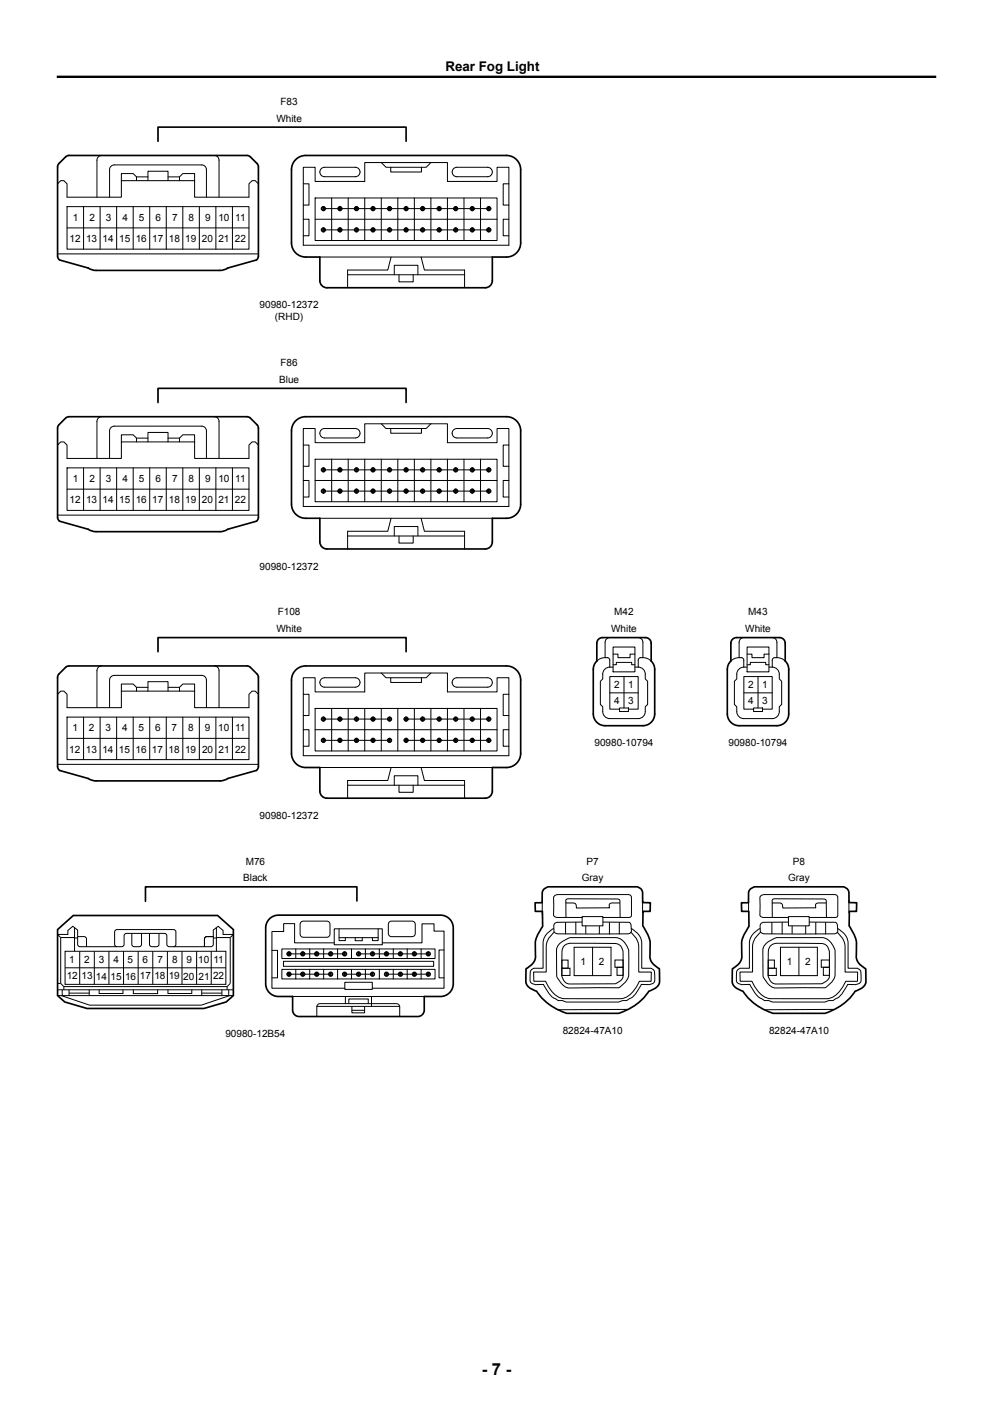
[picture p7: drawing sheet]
<svg xmlns="http://www.w3.org/2000/svg" width="210mm" height="297mm" viewBox="0 0 210 297" stroke-linecap="round" stroke-linejoin="round" font-family="sans-serif">
<g fill="none" stroke="#000" stroke-width=".21">
<path d="M12.2 38.9l.6-.7h.7l.7 .7v2.8h11.5v-3.5h15.5v3.5h11.5v-2.8l.6-.7h.7l.6 .7M21.5 32.9a1 1 0 0 0-1 1v7.8M28.9 38.2v-.8l-.7-.7h-2.5v1.5M28.9 37.4h2.4M31.3 38.2v-2h4.2v2M35.5 37.4h2.5M38 38.2v-.8l.7-.7h2.5v1.5M45.3 32.9a1 1 0 0 1 1 1v7.8M64.1 35.4h2.5v3h10.5v-4h17.5v4h10.5v-3h2.5v16.5h-43.5zM64.1 38.9h1.2v4.5h-1.2M67.9 35.7l.7-.3h6.5a1 1 0 0 1 1 1 1 1 0 0 1-1 1h-6.5a1 1 0 0 1-.9-.6 1 1 0 0 1 .2-1.1zM80.6 34.4l1 1h8.5l1-1"/>
<path d="M82.6 35.4v1h6.5v-1M95.9 35.7l.7-.3h6.5a1 1 0 0 1 1 1 1 1 0 0 1-1 1h-6.5a1 1 0 0 1-.9-.6 1 1 0 0 1 .2-1.1zM107.6 38.9h-1.2v4.5h1.2M12.2 53.7h42.4M14.2 43.7h38.5v9h-38.5zM14.2 48.2h38.5M17.7 43.7v9M21.2 43.7v9M23.2 41.7v-5.8a1 1 0 0 1 1-1h18.5a1 1 0 0 1 1 1v5.8M24.7 43.7v9M28.2 43.7v9M31.7 43.7v9"/>
<path d="M35.2 43.7v9M38.7 43.7v9M42.2 43.7v9M45.7 43.7v9M49.2 43.7v9M64.1 46.4h1.2v3.5h-1.2M66.6 41.9h38.5v9h-38.5zM66.6 46.4h38.5M67.6 54.4h36.5M68.3 44.4v-.6h.2v.6M68.3 48.9v-.6h.2v.6M68.4 44.1h35"/>
<path d="M68.4 48.6h35M70.1 41.9v9M71.8 44.4v-.6h.2v.6M71.8 48.9v-.6h.2v.6M73.5 58.1h24.7M73.6 41.9v9M75.3 44.4v-.6h.2v.6M75.3 48.9v-.6h.2v.6M77.1 41.9v9M78.8 44.4v-.6h.2v.6M78.8 48.9v-.6h.2v.6M80.6 41.9v9"/>
<path d="M82.3 44.4v-.6h.2v.6M82.3 48.9v-.6h.2v.6M82.7 54.4l-.7 2.7h-8.5v3.8M83.4 58.1v-2h5v2M84.1 41.9v9M84.4 58.1v1.5h3v-1.5M85.8 44.4v-.6h.2v.6M85.8 48.9v-.6h.2v.6M87.6 41.9v9M89.1 54.4l.7 2.7h8.4v3.8M89.3 44.4v-.6h.2v.6M89.3 48.9v-.6h.2v.6"/>
<path d="M91.1 41.9v9M92.8 44.4v-.6h.2v.6M92.8 48.9v-.6h.2v.6M94.6 41.9v9M96.3 44.4v-.6h.2v.6M96.3 48.9v-.6h.2v.6M98.1 41.9v9M99.8 44.4v-.6h.2v.6M99.8 48.9v-.6h.2v.6M100.3 48.6a.45 .45 0 0 1-.6 .4 .45 .45 0 0 1-.2-.7 .45 .45 0 0 1 .8 .1v.2M100.3 44.1a.45 .45 0 0 0-.6-.4 .45 .45 0 0 0-.2 .7 .45 .45 0 0 0 .8 0v-.3M101.6 41.9v9"/>
<path d="M103.3 44.4v-.6h.2v.6M103.3 48.9v-.6h.2v.6M107.6 46.4h-1.2v3.5h1.2M12.2 94.1l.6-.6h.7l.7 .6v2.9h11.5v-3.5h15.5v3.5h11.5v-2.9l.6-.6h.7l.6 .6M14.2 99h38.5v9h-38.5zM17.7 99v9M21.2 99v9M21.5 88.1a1 1 0 0 0-1 1v7.9M23.2 97v-5.9a1 1 0 0 1 1-1h18.5a1 1 0 0 1 1 1v5.9M24.7 99v9M28.2 99v9M28.9 93.5v-.8l-.7-.7h-2.5v1.5"/>
<path d="M28.9 92.7h2.4M31.3 93.5v-2h4.2v2M31.7 99v9M35.2 99v9M35.5 92.7h2.5M38 93.5v-.8l.7-.7h2.5v1.5M38.7 99v9M42.2 99v9M45.3 88.1a1 1 0 0 1 1 1v7.9M45.7 99v9M49.2 99v9M64.1 90.6h2.5v3h10.5v-4h17.5v4h10.5v-3h2.5v16.5h-43.5z"/>
<path d="M64.1 94.1h1.2v4.5h-1.2M66.6 97.1h38.5v9h-38.5zM67.9 90.9l.7-.3h6.5a1 1 0 0 1 1 1 1 1 0 0 1-1 1h-6.5a1 1 0 0 1-.9-.6 1 1 0 0 1 .2-1.1zM68.3 99.7v-.6h.2v.6M68.4 99.4h35M70.1 97.1v9M71.8 99.7v-.6h.2v.6M73.6 97.1v9M75.3 99.7v-.6h.2v.6M77.1 97.1v9M78.8 99.7v-.6h.2v.6M80.6 89.6l1 1h8.5l1-1"/>
<path d="M80.6 97.1v9M82.3 99.7v-.6h.2v.6M82.6 90.6v1h6.5v-1M84.1 97.1v9M85.8 99.7v-.6h.2v.6M87.6 97.1v9M89.3 99.7v-.6h.2v.6M91.1 97.1v9M92.8 99.7v-.6h.2v.6M94.6 97.1v9M95.9 90.9l.7-.3h6.5a1 1 0 0 1 1 1 1 1 0 0 1-1 1h-6.5a1 1 0 0 1-.9-.6 1 1 0 0 1 .2-1.1zM96.3 99.7v-.6h.2v.6"/>
<path d="M98.1 97.1v9M99.8 99.7v-.6h.2v.6M100.3 99.4a.45 .45 0 0 0-.6-.4 .45 .45 0 0 0-.2 .7 .45 .45 0 0 0 .8-.1v-.2M101.6 97.1v9M103.3 99.7v-.6h.2v.6M107.6 94.1h-1.2v4.5h1.2M12.2 109h42.4M14.2 103.5h38.5M64.1 101.6h1.2v3.5h-1.2M66.6 101.6h38.5M67.6 109.6h36.5M68.3 104.2v-.6h.2v.6"/>
<path d="M68.4 103.9h35M71.8 104.2v-.6h.2v.6M73.5 113.4h24.7M75.3 104.2v-.6h.2v.6M78.8 104.2v-.6h.2v.6M82.3 104.2v-.6h.2v.6M82.7 109.6l-.7 2.8h-8.5v3.7M83.4 113.4v-2h5v2M84.4 113.4v1.5h3v-1.5M85.8 104.2v-.6h.2v.6M89.1 109.6l.7 2.8h8.4v3.7M89.3 104.2v-.6h.2v.6"/>
<path d="M92.8 104.2v-.6h.2v.6M96.3 104.2v-.6h.2v.6M99.8 104.2v-.6h.2v.6M100.3 103.9a.45 .45 0 0 1-.6 .4 .45 .45 0 0 1-.2-.7 .45 .45 0 0 1 .8 .1v.2M103.3 104.2v-.6h.2v.6M107.6 101.6h-1.2v3.5h1.2M128 139.1l-1.2 .3-.6 .4M129 134.9a1 1 0 0 0-1 1v3.2h.5l.4 .3 .1 1.7M129.7 136.9h4.6v5.2h-4.6zM129.7 138.4h1v.7h2.5v-.7h1.1M135 134.9a1 1 0 0 1 1 1v3.2h-.5l-.5 .3v1.7M136 139.1l1.1 .3 .6 .4"/>
<path d="M156.3 139.1l-1.1 .3-.6 .4M157.3 134.9a1 1 0 0 0-1 1v3.2h.5l.4 .3 .1 1.7M158 136.9h4.6v5.2h-4.6zM158 138.4h1v.7h2.6v-.7h1M163.3 134.9a1 1 0 0 1 1 1v3.2h-.5l-.4 .3-.1 1.7M164.3 139.1l1.1 .3 .7 .4M12.2 146.9l.6-.7h.7l.7 .7v2.8h11.5v-3.5h15.5v3.5h11.5v-2.8l.6-.7h.7l.6 .7M14.2 151.7h38.5v9h-38.5zM14.2 156.2h38.5M17.7 151.7v9M21.2 151.7v9M21.5 140.9a1 1 0 0 0-1 1v7.8"/>
<path d="M23.2 149.7v-5.8a1 1 0 0 1 1-1h18.5a1 1 0 0 1 1 1v5.8M24.7 151.7v9M28.2 151.7v9M28.9 146.2v-.8l-.7-.7h-2.5v1.5M28.9 145.4h2.4M31.3 146.2v-2h4.2v2M31.7 151.7v9M35.2 151.7v9M35.5 145.4h2.5M38 146.2v-.8l.7-.7h2.5v1.5M38.7 151.7v9M42.2 151.7v9"/>
<path d="M45.3 140.9a1 1 0 0 1 1 1v7.8M45.7 151.7v9M49.2 151.7v9M64.1 143.4h2.5v3h10.5v-4h17.5v4h10.5v-3h2.5v16.5h-43.5zM64.1 146.9h1.2v4.5h-1.2M64.1 154.4h1.2v3.5h-1.2M66.6 149.9h38.5v9h-38.5zM66.6 154.4h38.5M67.9 143.7l.7-.3h6.5a1 1 0 0 1 1 1 1 1 0 0 1-1 1h-6.5a1 1 0 0 1-.9-.6 1 1 0 0 1 .2-1.1zM68.3 152.4v-.6h.2v.6M68.3 156.9v-.6h.2v.6M68.4 152.1h14"/>
<path d="M68.4 156.6h14M70.1 149.9v9M71.8 152.4v-.6h.2v.6M71.8 156.9v-.6h.2v.6M73.6 149.9v9M75.3 152.4v-.6h.2v.6M75.3 156.9v-.6h.2v.6M77.1 149.9v9M78.8 152.4v-.6h.2v.6M78.8 156.9v-.6h.2v.6M80.6 142.4l1 1h8.5l1-1M80.6 149.9v9"/>
<path d="M82.3 152.4v-.6h.2v.6M82.3 156.9v-.6h.2v.6M82.6 143.4v1h6.5v-1M84.1 149.9v9M85.8 152.4v-.6h.2v.6M85.8 156.9v-.6h.2v.6M85.9 152.1h17.5M85.9 156.6h17.5M87.6 149.9v9M89.3 152.4v-.6h.2v.6M89.3 156.9v-.6h.2v.6M91.1 149.9v9"/>
<path d="M92.8 152.4v-.6h.2v.6M92.8 156.9v-.6h.2v.6M94.6 149.9v9M95.9 143.7l.7-.3h6.5a1 1 0 0 1 1 1 1 1 0 0 1-1 1h-6.5a1 1 0 0 1-.9-.6 1 1 0 0 1 .2-1.1zM96.3 152.4v-.6h.2v.6M96.3 156.9v-.6h.2v.6M98.1 149.9v9M99.8 152.4v-.6h.2v.6M99.8 156.9v-.6h.2v.6M100.3 156.6a.45 .45 0 0 1-.6 .4 .45 .45 0 0 1-.2-.7 .45 .45 0 0 1 .8 .1v.2M100.3 152.1a.45 .45 0 0 0-.6-.4 .45 .45 0 0 0-.2 .7 .45 .45 0 0 0 .8-.1v-.2M101.6 149.9v9"/>
<path d="M103.3 152.4v-.6h.2v.6M103.3 156.9v-.6h.2v.6M107.6 146.9h-1.2v4.5h1.2M107.6 154.4h-1.2v3.5h1.2M129 141.1h.7M129 146.6h6M129.7 140.6h.6v-.5h3.3v.5h.7M131 150h-2v-6.9h6v6.9h-2.1M131 149.8h1.9v.7h-1.9zM132 143.1v6.7M134.3 141.1h.7M135 141.1a1.5 1.5 0 0 1 1.5 1.5v1l.5 .5v4.9l-.5 .5a1.96 1.96 0 0 1-1.1 2.4l-6.4 .1a1.5 1.5 0 0 1-1.5-1.5v-1l-.5-.5v-4.9l.5-.5a1.96 1.96 0 0 1 1-2.4l.5-.1"/>
<path d="M157.3 141.1h.7M157.3 146.6h6M158 140.6h.7v-.5h3.2v.5h.7M159.4 150h-2.1v-6.9h6v6.9h-2.1M159.4 149.8h1.8v.7h-1.8zM160.3 143.1v6.7M162.6 141.1h.7M163.3 141.1a1.5 1.5 0 0 1 1.5 1.5v1l.5 .5v4.9l-.5 .5a1.96 1.96 0 0 1-1 2.4l-6.5 .1a1.5 1.5 0 0 1-1.5-1.5v-1l-.5-.5v-4.9l.5-.5a1.96 1.96 0 0 1 1-2.4l.5-.1M12.2 161.7h42.4M67.6 162.4h36.5M73.5 166.1h24.7M82.7 162.4l-.7 2.7h-8.5v3.8"/>
<path d="M83.4 166.1v-2h5v2M84.4 166.1v1.5h3v-1.5M89.1 162.4l.7 2.7h8.4v3.8M12.8 198.3l-.6-.6h2.2v-.9l1-.8 1 .7v3.1l.3 .4 .2 .1 9.1-.1 .2-.4 .1-2.1 .4-.2h8.3l.3 .5 .1 2 .4 .3h8.8l.4-.3 .1-.2v-3.1l1-.7 1.1 .8v.9h2.2l-.7 .6M12.8 198.3h3M12.8 198.3v9.7M15.8 196.2v5M15.8 198.4h.6M16.4 198.1h1.4l.4 .3 .1 1.9M27.9 197.5v2.3l.2 .4 .3 .1h1l.5-.3v-2.5M31.6 197.5v2.3l.3 .4 .2 .1h1l.5-.3v-2.5M45.1 198.1h-1.4l-.4 .3-.1 1.9"/>
<path d="M45.1 198.4h.7M45.8 198.3h2.9M45.8 196.2v5M48.7 198.3v9.7l-.7 .7M63.7 195.1l.4-.2h5a.67 .67 0 0 1 .7 .6v2.1a.67 .67 0 0 1-.7 .7h-5a.67 .67 0 0 1-.6-.7v-2.1zM70.7 196.5h10.2v3.4h-10.2zM70.7 199.5h-8.4v-4.1h-2.3v1.7h-2.5v12h15.4M71.7 196.5v2.5h1.3v-.6M71.7 198.4h8.3M75.1 198.4v.6h1.5v-.6M80 196.5v2.5h-1.2v-.6M80.9 199.5h8.3v-4.1h2.6v1.6h2.1v12.1h-15.2"/>
<path d="M82.3 195.1l.5-.2h4.3a.67 .67 0 0 1 .7 .6v2a.68 .68 0 0 1-.7 .6h-4.3a.67 .67 0 0 1-.7-.6v-2zM114.7 190.7v2.7M117.1 196.4a3.8 3.8 0 0 0-2.3 4v4.4h-1.9a1.24 1.24 0 0 0-.8 1.7 1.35 1.35 0 0 0 .8 1.7h2a6.6 6.6 0 0 0 3.1 3.5h.9l.8 .3h11.1l.8-.3h.9a6.6 6.6 0 0 0 3.1-3.5l1.7 .1a1.13 1.13 0 0 0 1.2-1.4v-.4a1.24 1.24 0 0 0-.9-1.7h-1.9v-3.4a5.2 5.2 0 0 0-.9-3.9l-1.3-1.1M117.2 197.2l-.1 .1a4.1 4.1 0 0 0-1.6 3.8v4.5h-2.6v2h2.5l.3 .6a5.1 5.1 0 0 0 3.7 3.1h10.5a4.2 4.2 0 0 0 4.7-2.6l.6-1.1h2.5v-2h-2.6v-3.5a5.8 5.8 0 0 0-.9-4l-.8-.9M118.3 199.7a4.4 4.4 0 0 1 4-1.4h6.1a4 4 0 0 1 3.7 1.1l.9 1.6v3.6a3.9 3.9 0 0 1-1.1 3.5 1.89 1.89 0 0 1-2 .8l-7.8 .1a3.5 3.5 0 0 1-3.4-.9l-1-1.5v-4a3.6 3.6 0 0 1 .6-2.9zM119.6 195.1v2.4M119.7 191h1.7a.95 .95 0 0 1 .5 1.1l7-.1v-.8l.2-.1 2-.1M119.7 193.9v-3.5a2.16 2.16 0 0 1 1.8-.3l8.5 .1a.78 .78 0 0 1 1.1 .3v3.5M121.8 195.1v2.5M123.1 195.1h-3.6a2.95 2.95 0 0 0-2.3 .4v1.7a1.24 1.24 0 0 0 1.2 .3l13.1 .1a1.85 1.85 0 0 0 2-.6l-.1-1.5-.4-.4h-5.5M123.1 193.9h4.4v2h-4.4zM123.1 194.1h-5.3a.75 .75 0 0 1-.7-1.1v-2a1.45 1.45 0 0 1 .4-1.7h15.7a1.91 1.91 0 0 1 .3 1.9v1.4a1.29 1.29 0 0 1-.2 1.4l-5.8 .1"/>
<path d="M123.9 195.8v1.7M126.8 195.9v1.7M128.9 195.1v2.5M131 195.1v2.5M135.9 190.4v2.7M158.3 190.7v2.7M160.7 196.4a3.8 3.8 0 0 0-2.2 4v4.4h-1.9a1.24 1.24 0 0 0-.9 1.7 1.35 1.35 0 0 0 .9 1.7h2a6.6 6.6 0 0 0 3.1 3.5h.9l.8 .3h11.1l.8-.3h.9a6.6 6.6 0 0 0 3.1-3.5l1.7 .1a1.13 1.13 0 0 0 1.1-1.4v-.4a1.24 1.24 0 0 0-.8-1.7h-1.9v-3.4a5.2 5.2 0 0 0-.9-3.9l-1.4-1.1M160.8 197.2l-.1 .1a4.1 4.1 0 0 0-1.6 3.8v4.5h-2.6v2h2.5l.3 .6a5.1 5.1 0 0 0 3.8 3.1h10.5a4.2 4.2 0 0 0 4.6-2.6l.6-1.1h2.5l.1-2h-2.7v-3.5a5.8 5.8 0 0 0-.8-4l-.9-.9M161.9 199.7a4.4 4.4 0 0 1 4-1.4h6.2a4 4 0 0 1 3.6 1.1l.9 1.6v3.6a3.9 3.9 0 0 1-1.1 3.5 1.89 1.89 0 0 1-1.9 .8l-7.9 .1a3.5 3.5 0 0 1-3.3-.9l-1-1.5-.1-4a3.6 3.6 0 0 1 .6-2.9zM163.2 195.1v2.4M163.3 191h1.7a.95 .95 0 0 1 .5 1.1l7-.1v-.8l.2-.1 2-.1M163.3 193.9v-3.5a2.16 2.16 0 0 1 1.8-.3l8.6 .1a.78 .78 0 0 1 1 .3l.1 3.5"/>
<path d="M165.4 195.1v2.5M166.7 195.1h-3.6a2.95 2.95 0 0 0-2.3 .4v1.7a1.24 1.24 0 0 0 1.2 .3l13.2 .1a1.85 1.85 0 0 0 2-.6l-.2-1.5-.4-.4h-5.4M166.7 193.9h4.4v2h-4.4zM166.7 194.1h-5.3a.75 .75 0 0 1-.7-1.1v-2a1.45 1.45 0 0 1 .4-1.7h15.7a1.91 1.91 0 0 1 .4 1.9v1.4a1.29 1.29 0 0 1-.3 1.4l-5.8 .1M167.5 195.8v1.7M170.4 195.9v1.7M172.5 195.1v2.5M174.6 195.1v2.5M179.5 190.4v2.7M12.2 209.4h37.2M12.2 210.6h37.2M12.2 208h.6"/>
<path d="M12.8 208l.7 .7M13 210.6l5.9 2h23.7l6-2M13.2 209.4v1.2M13.5 208.7h34.5M13.5 208.7v.7M13.8 201.2h34v7h-34zM13.8 204.7h34M14.6 209.4v1.2M14.6 210.1h4.3M16.9 201.2v7M18.9 209.4v1.2M19.9 201.2v7"/>
<path d="M21 209.4v.8h5v-.8M23 201.2v7M24.7 200.3l-.2-.1-.3-.4v-2.7l.1-.2 .4-.3 12.3 .1 .2 .4v2.7l-.1 .2-.4 .3M26.1 201.2v7M28.2 209.4v.8h5.1v-.8M29.2 201.2v7M32.3 201.2v7M35.4 201.2v7M35.5 209.4v.8h5.1v-.8M38.5 201.2v7M41.6 201.2v7M42.7 210.1h4.2"/>
<path d="M42.7 209.4v1.2M44.7 201.2v7M46.9 209.4v1.2M48 208.7v.7M48.4 209.4v1.2M57.5 201h1.2v5.9h-1.2M59.6 200.7h32.4v2.1h-32.4zM59.6 205.1h32.4v2h-32.4zM59.9 203.4h31.8v1h-31.8zM61 202.1v-.6h.2v.6M61 206.4v-.6h.2v.6M61.1 201.8h11.8"/>
<path d="M61.1 206.1h8.8M61.9 210.8h27.8M62.6 200.7v2.1M62.6 205.1v2M63.9 202.1v-.6h.2v.6M63.9 206.4v-.6h.2v.6M65.5 200.7v2.1M65.5 205.1v2M66.9 202.1v-.6h.2v.6M66.9 206.4v-.6h.2v.6M67 215v-2a.68 .68 0 0 1 .7-.7h16.2a.68 .68 0 0 1 .6 .7v2M67 212.9h17.5"/>
<path d="M68.4 200.7v2.1M68.4 205.1v2M69.8 202.1v-.6h.2v.6M69.8 206.4v-.6h.2v.6M71.4 200.7v2.1M71.4 205.1v2M72.8 202.1v-.6h.2v.6M72.8 206.4v-.6h.2v.6M72.9 206.1h5.9M72.9 207.8h5.8v1.5h-5.8zM73 210.8v1.5M73.8 212.3v-1h4.1v1"/>
<path d="M74.3 200.7v2.1M74.3 205.1v2M74.4 212.9v1.4h2.7v-1.4M74.4 213.7h2.7M75.7 202.1v-.6h.2v.6M75.7 206.4v-.6h.2v.6M75.8 201.8h14.8M77.3 200.7v2.1M77.3 205.1v2M78.6 210.8v2.1M78.7 202.1v-.6h.2v.6M78.7 206.4v-.6h.2v.6"/>
<path d="M80.2 200.7v2.1M80.2 205.1v2M81.6 202.1v-.6h.2v.6M81.6 206.4v-.6h.2v.6M81.7 206.1h8.9M83.2 200.7v2.1M83.2 205.1v2M84.6 202.1v-.6h.2v.6M84.6 206.4v-.6h.2v.6M86.1 200.7v2.1M86.1 205.1v2M87.5 202.1v-.6h.2v.6"/>
<path d="M87.5 206.4v-.6h.2v.6M89.1 200.7v2.1M89.1 205.1v2M90.5 202.1v-.6h.2v.6M90.5 206.4v-.6h.2v.6M93.9 201h-1.1v5.9h1.1M118.8 203.1h1.3v1.7h-1.3zM118.8 204.8h1.7v1.5h-1.7zM119.4 200a4.3 4.3 0 0 1 2.9-.5l6.2 .1a3.8 3.8 0 0 1 2.7 .5l.6 1.2v3.9a2.21 2.21 0 0 1-1.1 2.6 1.69 1.69 0 0 1-1.4 .3h-7.3a3.2 3.2 0 0 1-2.6-.4l-.6-1.3v-5.1l.2-.8zM121.4 200.4h7.8v6h-7.8zM125.3 200.4v6M130 203.1h1.8v1.5h-1.8z"/>
<path d="M130.5 204.6h1.3v1.7h-1.3zM132.8 213.5l-14.9 .1M162.5 203.1h1.3v1.7h-1.3zM162.5 204.8h1.7v1.5h-1.7zM163 200a4.3 4.3 0 0 1 2.9-.5l6.3 .1a3.8 3.8 0 0 1 2.7 .5l.5 1.2v3.9a2.21 2.21 0 0 1-1.1 2.6 1.69 1.69 0 0 1-1.4 .3h-7.2a3.2 3.2 0 0 1-2.6-.4l-.7-1.3 .1-5.1 .2-.8zM165.1 200.4h7.8v6h-7.8zM169 200.4v6M173.7 203.1h1.7v1.5h-1.7zM174.1 204.6h1.3v1.7h-1.3zM176.4 213.5l-14.9 .1"/>
<circle cx="68.4" cy="48.6" r=".45"/>
<circle cx="68.4" cy="48.6" r=".34"/>
<circle cx="68.4" cy="44.1" r=".45"/>
<circle cx="68.4" cy="44.1" r=".34"/>
<circle cx="71.9" cy="48.6" r=".45"/>
<circle cx="71.9" cy="48.6" r=".34"/>
<circle cx="71.9" cy="44.1" r=".45"/>
<circle cx="71.9" cy="44.1" r=".34"/>
<circle cx="75.4" cy="48.6" r=".45"/>
<circle cx="75.4" cy="48.6" r=".34"/>
<circle cx="75.4" cy="44.1" r=".45"/>
<circle cx="75.4" cy="44.1" r=".34"/>
<circle cx="78.9" cy="48.6" r=".45"/>
<circle cx="78.9" cy="48.6" r=".34"/>
<circle cx="78.9" cy="44.1" r=".45"/>
<circle cx="78.9" cy="44.1" r=".34"/>
<circle cx="82.4" cy="48.6" r=".45"/>
<circle cx="82.4" cy="48.6" r=".34"/>
<circle cx="82.4" cy="44.1" r=".45"/>
<circle cx="82.4" cy="44.1" r=".34"/>
<circle cx="85.9" cy="48.6" r=".45"/>
<circle cx="85.9" cy="48.6" r=".34"/>
<circle cx="85.9" cy="44.1" r=".45"/>
<circle cx="85.9" cy="44.1" r=".34"/>
<circle cx="89.4" cy="48.6" r=".45"/>
<circle cx="89.4" cy="48.6" r=".34"/>
<circle cx="89.4" cy="44.1" r=".45"/>
<circle cx="89.4" cy="44.1" r=".34"/>
<circle cx="92.9" cy="48.6" r=".45"/>
<circle cx="92.9" cy="48.6" r=".34"/>
<circle cx="92.9" cy="44.1" r=".45"/>
<circle cx="92.9" cy="44.1" r=".34"/>
<circle cx="96.4" cy="48.6" r=".45"/>
<circle cx="96.4" cy="48.6" r=".34"/>
<circle cx="96.4" cy="44.1" r=".45"/>
<circle cx="96.4" cy="44.1" r=".34"/>
<circle cx="99.9" cy="48.6" r=".34"/>
<circle cx="99.9" cy="44.1" r=".34"/>
<circle cx="103.4" cy="48.6" r=".45"/>
<circle cx="103.4" cy="48.6" r=".34"/>
<circle cx="103.4" cy="44.1" r=".45"/>
<circle cx="103.4" cy="44.1" r=".34"/>
<circle cx="68.4" cy="99.4" r=".45"/>
<circle cx="68.4" cy="99.4" r=".34"/>
<circle cx="71.9" cy="99.4" r=".45"/>
<circle cx="71.9" cy="99.4" r=".34"/>
<circle cx="75.4" cy="99.4" r=".45"/>
<circle cx="75.4" cy="99.4" r=".34"/>
<circle cx="78.9" cy="99.4" r=".45"/>
<circle cx="78.9" cy="99.4" r=".34"/>
<circle cx="82.4" cy="99.4" r=".45"/>
<circle cx="82.4" cy="99.4" r=".34"/>
<circle cx="85.9" cy="99.4" r=".45"/>
<circle cx="85.9" cy="99.4" r=".34"/>
<circle cx="89.4" cy="99.4" r=".45"/>
<circle cx="89.4" cy="99.4" r=".34"/>
<circle cx="92.9" cy="99.4" r=".45"/>
<circle cx="92.9" cy="99.4" r=".34"/>
<circle cx="96.4" cy="99.4" r=".45"/>
<circle cx="96.4" cy="99.4" r=".34"/>
<circle cx="99.9" cy="99.4" r=".34"/>
<circle cx="103.4" cy="99.4" r=".45"/>
<circle cx="103.4" cy="99.4" r=".34"/>
<circle cx="68.4" cy="103.9" r=".45"/>
<circle cx="68.4" cy="103.9" r=".34"/>
<circle cx="71.9" cy="103.9" r=".45"/>
<circle cx="71.9" cy="103.9" r=".34"/>
<circle cx="75.4" cy="103.9" r=".45"/>
<circle cx="75.4" cy="103.9" r=".34"/>
<circle cx="78.9" cy="103.9" r=".45"/>
<circle cx="78.9" cy="103.9" r=".34"/>
<circle cx="82.4" cy="103.9" r=".45"/>
<circle cx="82.4" cy="103.9" r=".34"/>
<circle cx="85.9" cy="103.9" r=".45"/>
<circle cx="85.9" cy="103.9" r=".34"/>
<circle cx="89.4" cy="103.9" r=".45"/>
<circle cx="89.4" cy="103.9" r=".34"/>
<circle cx="92.9" cy="103.9" r=".45"/>
<circle cx="92.9" cy="103.9" r=".34"/>
<circle cx="96.4" cy="103.9" r=".45"/>
<circle cx="96.4" cy="103.9" r=".34"/>
<circle cx="99.9" cy="103.9" r=".34"/>
<circle cx="103.4" cy="103.9" r=".45"/>
<circle cx="103.4" cy="103.9" r=".34"/>
<circle cx="68.4" cy="156.6" r=".45"/>
<circle cx="68.4" cy="156.6" r=".34"/>
<circle cx="68.4" cy="152.1" r=".45"/>
<circle cx="68.4" cy="152.1" r=".34"/>
<circle cx="71.9" cy="156.6" r=".45"/>
<circle cx="71.9" cy="156.6" r=".34"/>
<circle cx="71.9" cy="152.1" r=".45"/>
<circle cx="71.9" cy="152.1" r=".34"/>
<circle cx="75.4" cy="156.6" r=".45"/>
<circle cx="75.4" cy="156.6" r=".34"/>
<circle cx="75.4" cy="152.1" r=".45"/>
<circle cx="75.4" cy="152.1" r=".34"/>
<circle cx="78.9" cy="156.6" r=".45"/>
<circle cx="78.9" cy="156.6" r=".34"/>
<circle cx="78.9" cy="152.1" r=".45"/>
<circle cx="78.9" cy="152.1" r=".34"/>
<circle cx="82.4" cy="156.6" r=".45"/>
<circle cx="82.4" cy="156.6" r=".34"/>
<circle cx="82.4" cy="152.1" r=".45"/>
<circle cx="82.4" cy="152.1" r=".34"/>
<circle cx="85.9" cy="156.6" r=".45"/>
<circle cx="85.9" cy="156.6" r=".34"/>
<circle cx="85.9" cy="152.1" r=".45"/>
<circle cx="85.9" cy="152.1" r=".34"/>
<circle cx="89.4" cy="156.6" r=".45"/>
<circle cx="89.4" cy="156.6" r=".34"/>
<circle cx="89.4" cy="152.1" r=".45"/>
<circle cx="89.4" cy="152.1" r=".34"/>
<circle cx="92.9" cy="156.6" r=".45"/>
<circle cx="92.9" cy="156.6" r=".34"/>
<circle cx="92.9" cy="152.1" r=".45"/>
<circle cx="92.9" cy="152.1" r=".34"/>
<circle cx="96.4" cy="156.6" r=".45"/>
<circle cx="96.4" cy="156.6" r=".34"/>
<circle cx="96.4" cy="152.1" r=".45"/>
<circle cx="96.4" cy="152.1" r=".34"/>
<circle cx="99.9" cy="156.6" r=".34"/>
<circle cx="99.9" cy="152.1" r=".34"/>
<circle cx="103.4" cy="156.6" r=".45"/>
<circle cx="103.4" cy="156.6" r=".34"/>
<circle cx="103.4" cy="152.1" r=".45"/>
<circle cx="103.4" cy="152.1" r=".34"/>
<circle cx="61.1" cy="206.1" r=".45"/>
<circle cx="61.1" cy="201.8" r=".45"/>
<circle cx="61.1" cy="201.8" r=".35"/>
<circle cx="61.1" cy="206.1" r=".35"/>
<circle cx="64" cy="206.1" r=".45"/>
<circle cx="64" cy="201.8" r=".45"/>
<circle cx="64" cy="201.8" r=".35"/>
<circle cx="64" cy="206.1" r=".35"/>
<circle cx="67" cy="206.1" r=".45"/>
<circle cx="67" cy="201.8" r=".45"/>
<circle cx="67" cy="201.8" r=".35"/>
<circle cx="67" cy="206.1" r=".35"/>
<circle cx="69.9" cy="206.1" r=".45"/>
<circle cx="69.9" cy="201.8" r=".45"/>
<circle cx="69.9" cy="201.8" r=".35"/>
<circle cx="69.9" cy="206.1" r=".35"/>
<circle cx="72.9" cy="206.1" r=".45"/>
<circle cx="72.9" cy="201.8" r=".45"/>
<circle cx="72.9" cy="206.1" r=".35"/>
<circle cx="72.9" cy="201.8" r=".35"/>
<circle cx="75.8" cy="206.1" r=".45"/>
<circle cx="75.8" cy="201.8" r=".45"/>
<circle cx="75.8" cy="201.8" r=".35"/>
<circle cx="75.8" cy="206.1" r=".35"/>
<circle cx="78.8" cy="206.1" r=".45"/>
<circle cx="78.8" cy="201.8" r=".45"/>
<circle cx="78.8" cy="201.8" r=".35"/>
<circle cx="78.8" cy="206.1" r=".35"/>
<circle cx="81.7" cy="201.8" r=".35"/>
<circle cx="81.7" cy="206.1" r=".35"/>
<circle cx="81.7" cy="206.1" r=".45"/>
<circle cx="81.7" cy="201.8" r=".45"/>
<circle cx="84.7" cy="206.1" r=".45"/>
<circle cx="84.7" cy="201.8" r=".45"/>
<circle cx="84.7" cy="201.8" r=".35"/>
<circle cx="84.7" cy="206.1" r=".35"/>
<circle cx="87.6" cy="206.1" r=".45"/>
<circle cx="87.6" cy="201.8" r=".45"/>
<circle cx="87.6" cy="201.8" r=".35"/>
<circle cx="87.6" cy="206.1" r=".35"/>
<circle cx="90.6" cy="201.8" r=".35"/>
<circle cx="90.6" cy="206.1" r=".35"/>
<circle cx="90.6" cy="206.1" r=".45"/>
<circle cx="90.6" cy="201.8" r=".45"/>
</g>
<g fill="none" stroke="#000" stroke-width=".35">
<path d="M13.9 33.2l.7-.3h37.6l.5 .1 1.7 1.6 .2 .7v18.9l-.1 .4-.3 .4-6 1.7-1 .4-.7 .1h-26.5l-7.4-2.2-.3-.4-.1-.4v-18.9l.3-.7zM33.4 29.9v-3h52.5v3M62.3 34a2.99 2.99 0 0 1 2.3-1.1h42.5a3 3 0 0 1 3 3v15.5a3 3 0 0 1-3 3h-3v5a1.5 1.5 0 0 1-1.5 1.5h-33.5a1.5 1.5 0 0 1-1.5-1.5v-5h-3a3 3 0 0 1-3-3v-15.5l.1-.7zM13.9 88.4l.7-.3h37.6l.5 .2 1.7 1.6 .2 .7v18.8l-.1 .5-.3 .4-6 1.7-1 .4-.7 .1-26.5-.1-7.4-2.1-.3-.4-.1-.5v-18.8l.3-.7zM33.4 85.2v-3h52.5v3M62.3 89.3a2.99 2.99 0 0 1 2.3-1.2h42.5a3 3 0 0 1 3 3v15.5a3 3 0 0 1-3 3h-3v5a1.5 1.5 0 0 1-1.5 1.5h-33.5a1.5 1.5 0 0 1-1.5-1.5v-5h-3a3 3 0 0 1-3-3v-15.5l.1-.6zM33.4 137.9v-3h52.5v3M126.4 135.4l.6-.5h.4h9.1a1.2 1.2 0 0 1 1.2 1.2v3.7l.5 .7 .3 1.1v9.4a2.5 2.5 0 0 1-2.5 2.5h-8a2.5 2.5 0 0 1-2.5-2.5v-9.4l.1-.8 .6-1v-3.7zM154.8 135.4l.6-.5h.4h9.1a1.2 1.2 0 0 1 1.2 1.2v3.7l.4 .7 .3 1.1v9.4a2.5 2.5 0 0 1-2.5 2.5h-8a2.5 2.5 0 0 1-2.5-2.5v-9.4l.1-.8 .7-1v-3.7zM13.9 141.2l.7-.3h37.6l.5 .1 1.7 1.6 .2 .7v18.9l-.1 .4-.3 .4-6 1.7-1 .4-.7 .1h-26.5l-7.4-2.2-.3-.4-.1-.4v-18.9l.3-.7zM62.3 142a2.99 2.99 0 0 1 2.3-1.1h42.5a3 3 0 0 1 3 3v15.5a3 3 0 0 1-3 3h-3v5a1.5 1.5 0 0 1-1.5 1.5h-33.5a1.5 1.5 0 0 1-1.5-1.5v-5h-3a3 3 0 0 1-3-3v-15.5l.1-.7zM12.2 196.6l3.3-2.9h30.5l3.4 2.9v14l-1.6 1.4-4.7 1.3h-24.7l-4.7-1.3-1.5-1.4z"/>
<path d="M57.2 194.2l1.1-.5 .6-.1h34.3a2.7 2.7 0 0 1 2.7 2.7v11.8a2.7 2.7 0 0 1-2.7 2.7h-3.5v2.9a1.35 1.35 0 0 1-1.3 1.3h-25.2a1.35 1.35 0 0 1-1.3-1.3v-2.9h-3a2.7 2.7 0 0 1-2.7-2.7v-11.8a2.7 2.7 0 0 1 1-2.1zM75.5 190.6v-3h-44.7v3.1M115.1 188l.9-.4h18.9a1.56 1.56 0 0 1 1 2v1.3l1.6 .1v1.8h-1.5l-.1 3.1a7.6 7.6 0 0 1 1.6 6 3 3 0 0 0 1.9 3l.1 1.1a3.1 3.1 0 0 1-.6 2.8l-1.1 .7a1.22 1.22 0 0 0-1.1 .9l-.4 .5a12.4 12.4 0 0 1-5.5 3.5h-10.9a11.6 11.6 0 0 1-6.4-4.7l-.2-.1a2.46 2.46 0 0 1-2.1-2.8l.1-1.9a3.2 3.2 0 0 0 1.9-3.5 6.5 6.5 0 0 1 1.6-5.4l-.1-3.2h-1.5v-1.8h1.5v-1.3a1.91 1.91 0 0 1 .4-1.7zM158.8 188l.8-.4h18.9a1.56 1.56 0 0 1 1 2v1.3l1.7 .1-.1 1.8h-1.5v3.1a7.6 7.6 0 0 1 1.5 6 3 3 0 0 0 2 3v1.1a3.1 3.1 0 0 1-.6 2.8l-1.1 .7a1.22 1.22 0 0 0-1 .9l-.5 .5a12.4 12.4 0 0 1-5.4 3.5h-11a11.6 11.6 0 0 1-6.4-4.7l-.2-.1a2.46 2.46 0 0 1-2.1-2.8l.1-1.9a3.2 3.2 0 0 0 2-3.5 6.5 6.5 0 0 1 1.5-5.4v-3.2h-1.6v-1.8h1.5v-1.3a1.91 1.91 0 0 1 .5-1.7z"/>
</g>
<path d="M12 16.3h186" fill="none" stroke="#000" stroke-width=".5"/>
<text font-size="3.5" x="101.9" y="290.9">- 7 -</text>
<text font-size="2.8" x="94.2" y="15.1">Rear Fog Light</text>
<g font-size="2.1">
<text x="59.3" y="22.2">F83</text>
<text x="58.4" y="25.7">White</text>
<text x="15.4" y="46.7">1</text>
<text x="18.9" y="46.7">2</text>
<text x="22.4" y="46.7">3</text>
<text x="25.9" y="46.7">4</text>
<text x="29.4" y="46.7">5</text>
<text x="32.9" y="46.7">6</text>
<text x="36.4" y="46.7">7</text>
<text x="39.9" y="46.7">8</text>
<text x="43.4" y="46.7">9</text>
<text x="46.2" y="46.7">10</text>
<text x="49.8" y="46.7">11</text>
<text x="14.7" y="51.2">12</text>
<text x="18.2" y="51.2">13</text>
<text x="21.7" y="51.2">14</text>
<text x="25.2" y="51.2">15</text>
<text x="28.7" y="51.2">16</text>
<text x="32.2" y="51.2">17</text>
<text x="35.7" y="51.2">18</text>
<text x="39.2" y="51.2">19</text>
<text x="42.7" y="51.2">20</text>
<text x="46.2" y="51.2">21</text>
<text x="49.7" y="51.2">22</text>
<text x="54.9" y="65.2">90980-12372</text>
<text x="58.1" y="67.8">(RHD)</text>
<text x="59.3" y="77.5">F86</text>
<text x="59" y="81">Blue</text>
<text x="15.4" y="102">1</text>
<text x="18.9" y="102">2</text>
<text x="22.4" y="102">3</text>
<text x="25.9" y="102">4</text>
<text x="29.4" y="102">5</text>
<text x="32.9" y="102">6</text>
<text x="36.4" y="102">7</text>
<text x="39.9" y="102">8</text>
<text x="43.4" y="102">9</text>
<text x="46.2" y="102">10</text>
<text x="49.8" y="102">11</text>
<text x="14.7" y="106.5">12</text>
<text x="18.2" y="106.5">13</text>
<text x="21.7" y="106.5">14</text>
<text x="25.2" y="106.5">15</text>
<text x="28.7" y="106.5">16</text>
<text x="32.2" y="106.5">17</text>
<text x="35.7" y="106.5">18</text>
<text x="39.2" y="106.5">19</text>
<text x="42.7" y="106.5">20</text>
<text x="46.2" y="106.5">21</text>
<text x="49.7" y="106.5">22</text>
<text x="54.9" y="120.5">90980-12372</text>
<text x="58.7" y="130.2">F108</text>
<text x="129.9" y="130.2">M42</text>
<text x="158.2" y="130.2">M43</text>
<text x="58.4" y="133.7">White</text>
<text x="129.3" y="133.7">White</text>
<text x="157.6" y="133.7">White</text>
<text x="129.9" y="145.6">2</text>
<text x="129.9" y="149">4</text>
<text x="132.9" y="145.6">1</text>
<text x="132.9" y="149">3</text>
<text x="158.2" y="145.6">2</text>
<text x="158.2" y="149">4</text>
<text x="161.2" y="145.6">1</text>
<text x="161.2" y="149">3</text>
<text x="15.3" y="154.7">1</text>
<text x="18.8" y="154.7">2</text>
<text x="22.3" y="154.7">3</text>
<text x="25.8" y="154.7">4</text>
<text x="29.3" y="154.7">5</text>
<text x="32.8" y="154.7">6</text>
<text x="36.3" y="154.7">7</text>
<text x="39.8" y="154.7">8</text>
<text x="43.3" y="154.7">9</text>
<text x="46.1" y="154.7">10</text>
<text x="49.7" y="154.7">11</text>
<text x="14.7" y="159.2">12</text>
<text x="18.1" y="159.2">13</text>
<text x="21.6" y="159.2">14</text>
<text x="25.1" y="159.2">15</text>
<text x="28.6" y="159.2">16</text>
<text x="32.1" y="159.2">17</text>
<text x="35.6" y="159.2">18</text>
<text x="39.1" y="159.2">19</text>
<text x="42.7" y="159.2">20</text>
<text x="46.2" y="159.2">21</text>
<text x="49.7" y="159.2">22</text>
<text x="125.7" y="157.9">90980-10794</text>
<text x="154.1" y="157.9">90980-10794</text>
<text x="54.9" y="173.2">90980-12372</text>
<text x="52" y="182.9">M76</text>
<text x="124.1" y="182.9">P7</text>
<text x="167.7" y="182.9">P8</text>
<text x="51.4" y="186.4">Black</text>
<text x="123.1" y="186.4">Gray</text>
<text x="166.7" y="186.4">Gray</text>
<text x="14.6" y="203.8">1</text>
<text x="17.8" y="203.7">2</text>
<text x="20.9" y="203.8">3</text>
<text x="24" y="203.7">4</text>
<text x="27" y="203.7">5</text>
<text x="30.1" y="203.7">6</text>
<text x="33.3" y="203.8">7</text>
<text x="36.4" y="203.7">8</text>
<text x="39.4" y="203.7">9</text>
<text x="41.9" y="203.8">10</text>
<text x="45.1" y="203.7">11</text>
<text x="14.1" y="207.2">12</text>
<text x="17.2" y="207.2">13</text>
<text x="20.3" y="207.2">14</text>
<text x="23.4" y="207.2">15</text>
<text x="26.4" y="207.2">16</text>
<text x="29.6" y="207.2">17</text>
<text x="32.6" y="207.2">18</text>
<text x="35.7" y="207.2">19</text>
<text x="38.7" y="207.2">20</text>
<text x="42" y="207.2">21</text>
<text x="45.1" y="207.2">22</text>
<text x="122.8" y="204.1">1</text>
<text x="126.7" y="204.1">2</text>
<text x="166.4" y="204.1">1</text>
<text x="170.3" y="204.1">2</text>
<text x="47.7" y="219.4">90980-12B54</text>
<text x="119" y="218.7">82824-47A10</text>
<text x="162.6" y="218.7">82824-47A10</text>
</g>
</svg>
